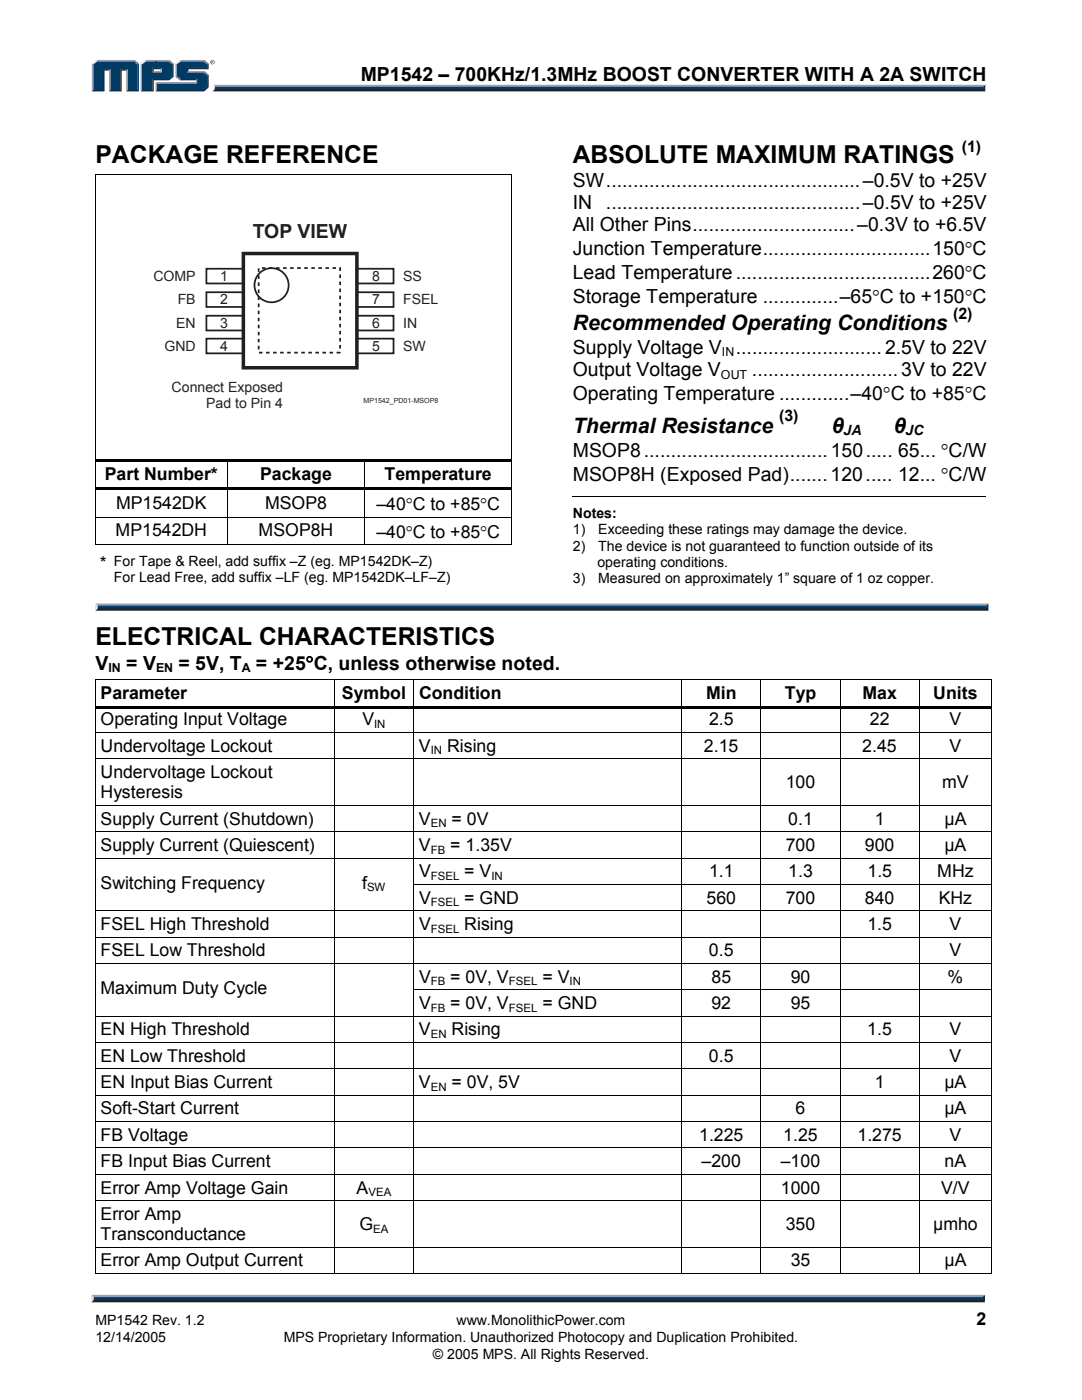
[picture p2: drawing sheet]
<svg xmlns="http://www.w3.org/2000/svg" width="216mm" height="279mm" viewBox="0 0 216 279" stroke-linecap="round" stroke-linejoin="round" font-family="sans-serif">
<path d="M42.7 16.9h153.9l-.4 .7h-153.4z" fill="#94a0b9"/>
<path d="M42.8 17.6h153.4l.4 .6h-154.3l.4-.2z" fill="#231f20"/>
<path d="M196.2 17.3l.4-.4v1.3l-.4-.4z" fill="#001339"/>
<path d="M42.9 17.3h153.3v.5h-153.4z" fill="#003b63"/>
<path d="M42.7 16.9l.2 .5a.79 .79 0 0 1-.6 .8h.1a1.24 1.24 0 0 0 .3-1.3z" fill="#dcddde"/>
<path d="M30.4 14.4l.3-.2h1.3l.3 .2z" fill="#94a0b9"/>
<g fill="#003b63">
<path d="M18.6 12.8l.8-.6h7.2l.8 .6v5.2h-2v-4.2h-1.4v4.2h-2v-4.2h-1.4v4.2h-2z"/>
<path d="M28.3 12.8l.8-.6h2.2v1.4h-.9v.8h1.9v-.8h-1.3v-1.4h2.6l.8 .6v2.3l-.8 .7h-3.2v2.2h-2.1z"/>
<path d="M31.3 16.6h8v-.8h-3.2l-.9-.7v-2.3l.9-.6h4.4l.9 .6v.8h-4.1v.8h3.2l.9 .7v2.2l-.9 .7h-9.2z"/>
</g>
<path d="M35.9 12.1h4.8" fill="none" stroke="#94a0b9" stroke-width=".27"/>
<path d="M35 12.7l.9-.7 .2 .2-.8 .6z" fill="#dcddde"/>
<path d="M35.1 12.7v2.6" fill="none" stroke="#94a0b9" stroke-width=".27"/>
<path d="M35 15.3l.3-.2 .8 .7-.2 .2z" fill="#547194"/>
<path d="M35.9 15.9h3.4" fill="none" stroke="#001339" stroke-width=".27"/>
<g fill="#94a0b9">
<path d="M31 16.4h8.1v-.4l.2-.2v.8h-8z"/>
<path d="M31 16.4l.3 .2v1.4l-.3 .2z"/>
</g>
<path d="M37.3 13.6h4.1v-.8l.2-.1v1.1h-4v.4l-.3 .2z" fill="#001339"/>
<path d="M37.3 14.3h3.4" fill="none" stroke="#94a0b9" stroke-width=".27"/>
<path d="M40.7 14.2l.9 .7-.2 .2-.9-.7z" fill="#547194"/>
<g fill="#001339">
<path d="M31 18.2l.3-.2h9.2l.9-.7v-2.2l.2-.2v2.5l-.9 .8z"/>
<path d="M30.4 15.8h3.2l.8-.7v-2.3l.2-.1v2.6l-.9 .7h-3v2.2h-2.6l.2-.2h2.1z"/>
</g>
<path d="M33.7 12l.9 .7-.2 .1-.8-.6z" fill="#547194"/>
<path d="M29 12.1h4.7" fill="none" stroke="#94a0b9" stroke-width=".27"/>
<path d="M28.1 12.7l.9-.7 .1 .2-.8 .6z" fill="#dcddde"/>
<path d="M28.2 12.7v5.5" fill="none" stroke="#94a0b9" stroke-width=".27"/>
<path d="M32 13.8l.3-.2v.8l-.3-.2z" fill="#94a0b9"/>
<g fill="#001339">
<path d="M30.4 13.6h1.9l-.3 .2h-1.3v.4l-.3 .2z"/>
<path d="M27.4 12.8l.3-.1v5.5h-2.5l.2-.2h2z"/>
</g>
<path d="M26.8 12l.9 .7-.3 .1-.8-.6z" fill="#547194"/>
<path d="M19.2 12.1h7.6" fill="none" stroke="#94a0b9" stroke-width=".27"/>
<path d="M18.3 12.7l.9-.7 .2 .2-.8 .6z" fill="#dcddde"/>
<path d="M18.5 12.7v5.5" fill="none" stroke="#94a0b9" stroke-width=".27"/>
<path d="M20.6 13.8h1.4l-.2 .3h-.9v4.1h-2.6l.3-.2h2z" fill="#001339"/>
<path d="M21.9 13.8v4.4" fill="none" stroke="#94a0b9" stroke-width=".27"/>
<path d="M24 13.8h1.4l-.2 .3h-.9v4.1h-2.5l.2-.2h2z" fill="#001339"/>
<path d="M25.3 13.8v4.4" fill="none" stroke="#94a0b9" stroke-width=".27"/>
<path d="M40.7 12l.9 .7-.2 .1-.9-.6z" fill="#547194"/>
<g fill="#231f20">
<path d="M18.7 259.2h177.4l.4 .7h-178.3z"/>
<path d="M41.9 12.4a.45 .45 0 0 1 .9 0 .45 .45 0 0 1-.9 0zM42 12.4a.37 .37 0 0 0 .7 0 .37 .37 0 0 0-.7 0zM42.2 12.2h.3l.1 .5-.3-.3-.1 .3zM42.3 12.2v.2h.1z"/>
</g>
<path d="M18.3 258.4h178.2l-.4 .8h-177.4z" fill="#94a0b9"/>
<path d="M196.5 258.4v1.5l-.4-.4v-.6z" fill="#001339"/>
<path d="M18.7 258.9h177.4v.6h-177.4z" fill="#003b63"/>
<path d="M18.2 258.4l.5 .5v.5l-.5 .5z" fill="#dcddde"/>
<g fill="#000">
<path d="M19 34.7h.1v.7h-.1zM102 34.7h.2v.7h-.2zM102 34.7h.2v.2h-.2zM19 91.6h.1v1h-.1zM19 97.2h.1v1.1h-.1zM19.1 91.6h26.2v.5h-26.2zM19.1 97.2h26.2v.5h-26.2zM45.3 92.1h.1v.5h-.1zM45.3 91.6h27.4v.5h-27.4zM45.3 97.7h.1v.6h-.1zM45.3 97.2h27.4v.5h-27.4zM72.7 92.1h.2v.5h-.2z"/>
<path d="M72.7 91.6h29.3v.5h-29.3zM72.7 97.7h.2v.6h-.2zM72.7 97.2h29.3v.5h-29.3zM102 91.6h.2v1h-.2zM102 97.2h.2v1.1h-.2zM19 103.1h.1v.7h-.1zM19 108.6h.1v.2h-.1zM45.3 103.1h.1v.7h-.1zM72.7 103.1h.2v.7h-.2zM102 103.1h.2v.7h-.2zM102 108.6h.2v.2h-.2z"/>
</g>
<g fill="none" stroke="#000" stroke-width=".2">
<path d="M19 34.8h83M19 35.4v56.2M102.1 35.4v56.2M19 92.6v4.6M19 98.3v4.8M45.4 92.6v4.6M45.4 98.3v4.8M72.8 92.6v4.6M72.8 98.3v4.8M102.1 92.6v4.6M102.1 98.3v4.8M114.3 99.1h82.4"/>
<path d="M19 108.7h83.2M19 103.8v4.8M19.1 103.2h26.2M45.4 103.8v4.8M45.4 103.2h27.3M72.8 103.8v4.8M72.9 103.2h29.1M102.1 103.8v4.8"/>
</g>
<path d="M19.5 121.2h177.3l.4 .7h-178.2z" fill="#231f20"/>
<path d="M19.1 120.4h178.1l-.4 .8h-177.3z" fill="#94a0b9"/>
<path d="M197.2 120.4v1.5l-.4-.5v-.5z" fill="#001339"/>
<path d="M19.5 120.9h177.3v.5h-177.3z" fill="#003b63"/>
<path d="M19 120.4l.5 .5v.5l-.5 .5z" fill="#dcddde"/>
<g fill="#000">
<path d="M19 135.6h.1v.7h-.1zM66.6 135.6h.2v.7h-.2zM82.5 135.6h.2v.7h-.2zM136 135.6h.1v.7h-.1zM151.7 135.6h.2v.7h-.2zM167.6 135.6h.1v.7h-.1zM183.4 135.6h.1v.7h-.1zM197.8 135.6h.2v.7h-.2zM197.8 135.6h.2v.1h-.2zM19 140.8h.1v.7h-.1zM19 146.1h.1v.7h-.1zM19 151.3h.1v.7h-.1z"/>
<path d="M19.1 140.8h47.5v.6h-47.5zM66.6 141.4h.2v.1h-.2zM66.6 140.8h15.9v.6h-15.9zM66.6 146.1h.2v.7h-.2zM66.6 151.3h.2v.7h-.2zM82.5 141.4h.2v.1h-.2zM82.5 140.8h53.5v.6h-53.5zM82.5 146.1h.2v.7h-.2zM82.5 151.3h.2v.7h-.2zM136 141.4h.1v.1h-.1zM136 140.8h15.7v.6h-15.7zM136 146.1h.1v.7h-.1z"/>
<path d="M136 151.3h.1v.7h-.1zM151.7 141.4h.2v.1h-.2zM151.7 140.8h15.9v.6h-15.9zM151.7 146.1h.2v.7h-.2zM151.7 151.3h.2v.7h-.2zM167.6 141.4h.1v.1h-.1zM167.6 140.8h15.8v.6h-15.8zM167.6 146.1h.1v.7h-.1zM167.6 151.3h.1v.7h-.1zM183.4 141.4h.1v.1h-.1zM183.4 140.8h14.4v.6h-14.4zM183.4 146.1h.1v.7h-.1z"/>
<path d="M183.4 151.3h.1v.7h-.1zM197.8 140.8h.2v.7h-.2zM197.8 146.1h.2v.7h-.2zM197.8 151.3h.2v.7h-.2zM19 160.7h.1v.7h-.1zM19 165.9h.1v.7h-.1zM19 171.2h.1v.7h-.1zM19 176.4h.1v.7h-.1zM66.6 160.7h.2v.7h-.2zM66.6 165.9h.2v.7h-.2zM66.6 171.2h.2v.7h-.2zM66.6 176.4h.2v.7h-.2z"/>
<path d="M82.5 160.7h.2v.7h-.2zM82.5 165.9h.2v.7h-.2zM82.5 171.2h.2v.7h-.2zM82.5 176.4h.2v.7h-.2zM136 160.7h.1v.7h-.1zM136 165.9h.1v.7h-.1zM136 171.2h.1v.7h-.1zM136 176.4h.1v.7h-.1zM151.7 160.7h.2v.7h-.2zM151.7 165.9h.2v.7h-.2zM151.7 171.2h.2v.7h-.2zM151.7 176.4h.2v.7h-.2z"/>
<path d="M167.6 160.7h.1v.7h-.1zM167.6 165.9h.1v.7h-.1zM167.6 171.2h.1v.7h-.1zM167.6 176.4h.1v.7h-.1zM183.4 160.7h.1v.7h-.1zM183.4 165.9h.1v.7h-.1zM183.4 171.2h.1v.7h-.1zM183.4 176.4h.1v.7h-.1zM197.8 160.7h.2v.7h-.2zM197.8 165.9h.2v.7h-.2zM197.8 171.2h.2v.7h-.2zM197.8 176.4h.2v.7h-.2z"/>
<path d="M19 181.7h.1v.7h-.1zM19 186.9h.1v.7h-.1zM19 192.2h.1v.7h-.1zM19 197.4h.1v.7h-.1zM66.6 181.7h.2v.7h-.2zM66.6 186.9h.2v.7h-.2zM66.6 192.2h.2v.7h-.2zM66.6 197.4h.2v.7h-.2zM82.5 181.7h.2v.7h-.2zM82.5 186.9h.2v.7h-.2zM82.5 192.2h.2v.7h-.2zM82.5 197.4h.2v.7h-.2z"/>
<path d="M136 181.7h.1v.7h-.1zM136 186.9h.1v.7h-.1zM136 192.2h.1v.7h-.1zM136 197.4h.1v.7h-.1zM151.7 181.7h.2v.7h-.2zM151.7 186.9h.2v.7h-.2zM151.7 192.2h.2v.7h-.2zM151.7 197.4h.2v.7h-.2zM167.6 181.7h.1v.7h-.1zM167.6 186.9h.1v.7h-.1zM167.6 192.2h.1v.7h-.1zM167.6 197.4h.1v.7h-.1z"/>
<path d="M183.4 181.7h.1v.7h-.1zM183.4 186.9h.1v.7h-.1zM183.4 192.2h.1v.7h-.1zM183.4 197.4h.1v.7h-.1zM197.8 181.7h.2v.7h-.2zM197.8 186.9h.2v.7h-.2zM197.8 192.2h.2v.7h-.2zM197.8 197.4h.2v.7h-.2zM19 202.7h.1v.7h-.1zM19 208h.1v.7h-.1zM19 213.2h.1v.7h-.1zM19 218.5h.1v.7h-.1z"/>
<path d="M66.6 202.7h.2v.7h-.2zM66.6 208h.2v.7h-.2zM66.6 213.2h.2v.7h-.2zM66.6 218.5h.2v.7h-.2zM82.5 202.7h.2v.7h-.2zM82.5 208h.2v.7h-.2zM82.5 213.2h.2v.7h-.2zM82.5 218.5h.2v.7h-.2zM136 202.7h.1v.7h-.1zM136 208h.1v.7h-.1zM136 213.2h.1v.7h-.1zM136 218.5h.1v.7h-.1z"/>
<path d="M151.7 202.7h.2v.7h-.2zM151.7 208h.2v.7h-.2zM151.7 213.2h.2v.7h-.2zM151.7 218.5h.2v.7h-.2zM167.6 202.7h.1v.7h-.1zM167.6 208h.1v.7h-.1zM167.6 213.2h.1v.7h-.1zM167.6 218.5h.1v.7h-.1zM183.4 202.7h.1v.7h-.1zM183.4 208h.1v.7h-.1zM183.4 213.2h.1v.7h-.1zM183.4 218.5h.1v.7h-.1z"/>
<path d="M197.8 202.7h.2v.7h-.2zM197.8 208h.2v.7h-.2zM197.8 213.2h.2v.7h-.2zM197.8 218.5h.2v.7h-.2zM19 223.7h.1v.7h-.1zM19 229h.1v.7h-.1zM19 234.3h.1v.6h-.1zM66.6 223.7h.2v.7h-.2zM66.6 229h.2v.7h-.2zM66.6 234.3h.2v.6h-.2zM82.5 223.7h.2v.7h-.2zM82.5 229h.2v.7h-.2z"/>
<path d="M82.5 234.3h.2v.6h-.2zM136 223.7h.1v.7h-.1zM136 229h.1v.7h-.1zM136 234.3h.1v.6h-.1zM151.7 223.7h.2v.7h-.2zM151.7 229h.2v.7h-.2zM151.7 234.3h.2v.6h-.2zM167.6 223.7h.1v.7h-.1zM167.6 229h.1v.7h-.1zM167.6 234.3h.1v.6h-.1zM183.4 223.7h.1v.7h-.1zM183.4 229h.1v.7h-.1z"/>
<path d="M183.4 234.3h.1v.6h-.1zM197.8 223.7h.2v.7h-.2zM197.8 229h.2v.7h-.2zM197.8 234.3h.2v.6h-.2zM19 239.5h.1v.7h-.1zM19 248.8h.1v.7h-.1zM66.6 239.5h.2v.7h-.2zM66.6 248.8h.2v.7h-.2zM82.5 239.5h.2v.7h-.2zM82.5 248.8h.2v.7h-.2zM136 239.5h.1v.7h-.1zM136 248.8h.1v.7h-.1z"/>
<path d="M151.7 239.5h.2v.7h-.2zM151.7 248.8h.2v.7h-.2zM167.6 239.5h.1v.7h-.1zM167.6 248.8h.1v.7h-.1zM183.4 239.5h.1v.7h-.1zM183.4 248.8h.1v.7h-.1zM197.8 239.5h.2v.7h-.2zM197.8 248.8h.2v.7h-.2zM197.8 254.1h.2v.1h-.2z"/>
</g>
<g fill="none" stroke="#000" stroke-width=".2">
<path d="M19 135.7h47.6M19 136.3v4.5M66.7 136.3v4.5M66.8 135.7h15.7M82.6 136.3v4.5M82.7 135.7h53.3M136 136.3v4.5M136.1 135.7h15.6M151.8 136.3v4.5M151.9 135.7h15.7M167.6 136.3v4.5M167.7 135.7h15.7"/>
<path d="M183.5 136.3v4.5M183.5 135.7h14.3M197.9 136.3v4.5M19 141.5v4.6M19 146.8v4.5M19 152v8.7M19.1 146.2h47.5M19.1 151.4h47.5M66.7 141.5v4.6M66.7 146.8v4.5M66.7 152v8.7M66.8 146.2h15.7"/>
<path d="M66.8 151.4h15.7M82.6 141.5v4.6M82.6 146.8v4.5M82.6 152v8.7M82.7 146.2h53.3M82.7 151.4h53.3M136 141.5v4.6M136 146.8v4.5M136 152v8.7M136.1 146.2h15.6M136.1 151.4h15.6M151.8 141.5v4.6"/>
<path d="M151.8 146.8v4.5M151.8 152v8.7M151.9 146.2h15.7M151.9 151.4h15.7M167.6 141.5v4.6M167.6 146.8v4.5M167.6 152v8.7M167.7 146.2h15.7M167.7 151.4h15.7M183.5 141.5v4.6M183.5 146.8v4.5M183.5 152v8.7"/>
<path d="M183.5 146.2h14.3M183.5 151.4h14.3M197.9 141.5v4.6M197.9 146.8v4.5M197.9 152v8.7M19 161.4v4.5M19 166.6v4.6M19 171.9v4.5M19 177.1v4.6M19.1 160.7h47.5M19.1 166h47.5M19.1 171.3h47.5"/>
<path d="M66.7 161.4v4.5M66.7 166.6v4.6M66.7 171.9v4.5M66.7 177.1v4.6M66.8 160.7h15.7M66.8 166h15.7M66.8 171.3h15.7M82.6 161.4v4.5M82.6 166.6v4.6M82.6 171.9v4.5M82.6 177.1v4.6M82.7 160.7h53.3"/>
<path d="M82.7 166h53.3M82.7 171.3h53.3M82.7 176.5h53.3M136 161.4v4.5M136 166.6v4.6M136 171.9v4.5M136 177.1v4.6M136.1 160.7h15.6M136.1 166h15.6M136.1 171.3h15.6M136.1 176.5h15.6M151.8 161.4v4.5"/>
<path d="M151.8 166.6v4.6M151.8 171.9v4.5M151.8 177.1v4.6M151.9 160.7h15.7M151.9 166h15.7M151.9 171.3h15.7M151.9 176.5h15.7M167.6 161.4v4.5M167.6 166.6v4.6M167.6 171.9v4.5M167.6 177.1v4.6M167.7 160.7h15.7"/>
<path d="M167.7 166h15.7M167.7 171.3h15.7M167.7 176.5h15.7M183.5 161.4v4.5M183.5 166.6v4.6M183.5 171.9v4.5M183.5 177.1v4.6M183.5 160.7h14.3M183.5 166h14.3M183.5 171.3h14.3M183.5 176.5h14.3M197.9 161.4v4.5"/>
<path d="M197.9 166.6v4.6M197.9 171.9v4.5M197.9 177.1v4.6M19 182.4v4.5M19 187.6v4.6M19 192.9v4.5M19 198.1v4.6M19.1 181.8h47.5M19.1 187h47.5M19.1 192.3h47.5M66.7 182.4v4.5M66.7 187.6v4.6"/>
<path d="M66.7 192.9v4.5M66.7 198.1v4.6M66.8 181.8h15.7M66.8 187h15.7M66.8 192.3h15.7M82.6 182.4v4.5M82.6 187.6v4.6M82.6 192.9v4.5M82.6 198.1v4.6M82.7 181.8h53.3M82.7 187h53.3M82.7 192.3h53.3"/>
<path d="M82.7 197.5h53.3M136 182.4v4.5M136 187.6v4.6M136 192.9v4.5M136 198.1v4.6M136.1 181.8h15.6M136.1 187h15.6M136.1 192.3h15.6M136.1 197.5h15.6M151.8 182.4v4.5M151.8 187.6v4.6M151.8 192.9v4.5"/>
<path d="M151.8 198.1v4.6M151.9 181.8h15.7M151.9 187h15.7M151.9 192.3h15.7M151.9 197.5h15.7M167.6 182.4v4.5M167.6 187.6v4.6M167.6 192.9v4.5M167.6 198.1v4.6M167.7 181.8h15.7M167.7 187h15.7M167.7 192.3h15.7"/>
<path d="M167.7 197.5h15.7M183.5 182.4v4.5M183.5 187.6v4.6M183.5 192.9v4.5M183.5 198.1v4.6M183.5 181.8h14.3M183.5 187h14.3M183.5 192.3h14.3M183.5 197.5h14.3M197.9 182.4v4.5M197.9 187.6v4.6M197.9 192.9v4.5"/>
<path d="M197.9 198.1v4.6M19 203.4v4.6M19 208.7v4.5M19 213.9v4.6M19 219.2v4.5M19.1 202.8h47.5M19.1 208h47.5M19.1 213.3h47.5M19.1 218.6h47.5M66.7 203.4v4.6M66.7 208.7v4.5M66.7 213.9v4.6"/>
<path d="M66.7 219.2v4.5M66.8 202.8h15.7M66.8 208h15.7M66.8 213.3h15.7M66.8 218.6h15.7M82.6 203.4v4.6M82.6 208.7v4.5M82.6 213.9v4.6M82.6 219.2v4.5M82.7 202.8h53.3M82.7 208h53.3M82.7 213.3h53.3"/>
<path d="M82.7 218.6h53.3M136 203.4v4.6M136 208.7v4.5M136 213.9v4.6M136 219.2v4.5M136.1 202.8h15.6M136.1 208h15.6M136.1 213.3h15.6M136.1 218.6h15.6M151.8 203.4v4.6M151.8 208.7v4.5M151.8 213.9v4.6"/>
<path d="M151.8 219.2v4.5M151.9 202.8h15.7M151.9 208h15.7M151.9 213.3h15.7M151.9 218.6h15.7M167.6 203.4v4.6M167.6 208.7v4.5M167.6 213.9v4.6M167.6 219.2v4.5M167.7 202.8h15.7M167.7 208h15.7M167.7 213.3h15.7"/>
<path d="M167.7 218.6h15.7M183.5 203.4v4.6M183.5 208.7v4.5M183.5 213.9v4.6M183.5 219.2v4.5M183.5 202.8h14.3M183.5 208h14.3M183.5 213.3h14.3M183.5 218.6h14.3M197.9 203.4v4.6M197.9 208.7v4.5M197.9 213.9v4.6"/>
<path d="M197.9 219.2v4.5M19 224.4v4.6M19 229.7v4.6M19 234.9v4.6M19.1 223.8h47.5M19.1 229.1h47.5M19.1 234.3h47.5M19.1 239.6h47.5M66.7 224.4v4.6M66.7 229.7v4.6M66.7 234.9v4.6M66.8 223.8h15.7"/>
<path d="M66.8 229.1h15.7M66.8 234.3h15.7M66.8 239.6h15.7M82.6 224.4v4.6M82.6 229.7v4.6M82.6 234.9v4.6M82.7 223.8h53.3M82.7 229.1h53.3M82.7 234.3h53.3M82.7 239.6h53.3M136 224.4v4.6M136 229.7v4.6"/>
<path d="M136 234.9v4.6M136.1 223.8h15.6M136.1 229.1h15.6M136.1 234.3h15.6M136.1 239.6h15.6M151.8 224.4v4.6M151.8 229.7v4.6M151.8 234.9v4.6M151.9 223.8h15.7M151.9 229.1h15.7M151.9 234.3h15.7M151.9 239.6h15.7"/>
<path d="M167.6 224.4v4.6M167.6 229.7v4.6M167.6 234.9v4.6M167.7 223.8h15.7M167.7 229.1h15.7M167.7 234.3h15.7M167.7 239.6h15.7M183.5 224.4v4.6M183.5 229.7v4.6M183.5 234.9v4.6M183.5 223.8h14.3M183.5 229.1h14.3"/>
<path d="M183.5 234.3h14.3M183.5 239.6h14.3M197.9 224.4v4.6M197.9 229.7v4.6M197.9 234.9v4.6M19 254.1h47.6M19 240.2v8.6M19 249.5v4.7M19.1 248.9h47.5M66.7 240.2v8.6M66.7 249.5v4.7M66.8 248.9h15.7"/>
<path d="M66.8 254.1h15.7M82.6 240.2v8.6M82.6 249.5v4.7M82.7 248.9h53.3M82.7 254.1h53.3M136 240.2v8.6M136 249.5v4.7M136.1 248.9h15.6M136.1 254.1h15.6M151.8 240.2v8.6M151.8 249.5v4.7M151.9 248.9h15.7"/>
<path d="M151.9 254.1h15.7M167.6 240.2v8.6M167.6 249.5v4.7M167.7 248.9h15.7M167.7 254.1h15.7M183.5 240.2v8.6M183.5 249.5v4.7M183.5 248.9h14.3M183.5 254.1h14.3M197.9 240.2v8.6M197.9 249.5v4.7"/>
</g>
<path d="M51.6 53.5h16.3v16.9h-16.3z" fill="none" stroke="#231f20" stroke-width=".35" stroke-dasharray=".7 .7" stroke-linecap="butt"/>
<path d="M48.6 50.6h22.6v22.8h-22.6z" fill="none" stroke="#231f20" stroke-width=".7" stroke-linecap="butt"/>
<g fill="none" stroke="#231f20" stroke-width=".35">
<path d="M41.2 53.6h7.3v3h-7.3zM41.2 58.3h7.3v3h-7.3zM71.2 53.6h7.3v3h-7.3zM71.2 58.3h7.3v3h-7.3zM41.2 63h7.3v2.9h-7.3zM41.2 67.6h7.3v2.9h-7.3zM71.2 63h7.3v2.9h-7.3zM71.2 67.6h7.3v2.9h-7.3z"/>
<circle cx="54.2" cy="56.9" r="3.4"/>
</g>
<g font-size="4.9">
<text x="19" y="32.6">PACKAGE REFERENCE</text>
<text x="114.3" y="32.6">ABSOLUTE MAXIMUM RATINGS</text>
<text x="19" y="128.7">ELECTRICAL CHARACTERISTICS</text>
</g>
<g font-size="4.2">
<text x="114.3" y="65.9">Recommended Operating Conditions</text>
<text x="114.3" y="86.3">Thermal Resistance</text>
<text x="166" y="86.3">θ</text>
<text x="178.4" y="86.3">θ</text>
</g>
<g font-size="3.9">
<text x="72" y="16.3">MP1542 – 700KHz/1.3MHz BOOST CONVERTER WITH A 2A SWITCH</text>
<text x="114.3" y="37.2">SW ...............................................–0.5V to +25V</text>
<text x="114.3" y="41.7">IN</text>
<text x="120.9" y="41.7">...............................................–0.5V to +25V</text>
<text x="114.3" y="46.2">All Other Pins..............................–0.3V to +6.5V</text>
<text x="114.3" y="50.9">Junction Temperature...............................150°C</text>
<text x="114.3" y="55.7">Lead Temperature....................................260°C</text>
<text x="114.3" y="60.4">Storage Temperature ..............–65°C to +150°C</text>
<text x="114.3" y="70.6">Supply Voltage V</text>
<text x="146.8" y="70.6">...........................2.5V to 22V</text>
<text x="114.3" y="75">Output Voltage V</text>
<text x="150.1" y="75">...........................3V to 22V</text>
<text x="114.3" y="79.8">Operating Temperature .............–40°C to +85°C</text>
<text x="114.3" y="91.3">MSOP8..................................150..... 65... °C/W</text>
<text x="114.3" y="96">MSOP8H (Exposed Pad).......120..... 12... °C/W</text>
<text x="19" y="133.6">V</text>
<text x="25.2" y="133.6">= V</text>
<text x="35.6" y="133.6">= 5V, T</text>
<text x="51.1" y="133.6">= +25°C, unless otherwise noted.</text>
</g>
<text font-size="3.9" fill="#231f20" x="50.4" y="47.4">TOP VIEW</text>
<g font-size="3.5">
<text x="20.9" y="95.9">Part Number*</text>
<text x="51.9" y="95.9">Package</text>
<text x="76.7" y="95.9">Temperature</text>
<text x="23.2" y="101.5">MP1542DK</text>
<text x="52.9" y="101.5">MSOP8</text>
<text x="75.1" y="101.8">–40°C to +85°C</text>
<text x="23.1" y="107">MP1542DH</text>
<text x="51.6" y="107">MSOP8H</text>
<text x="75.1" y="107.3">–40°C to +85°C</text>
<text x="19.9" y="113.6">*</text>
<text x="20.1" y="139.5">Parameter</text>
<text x="68.2" y="139.5">Symbol</text>
<text x="83.6" y="139.5">Condition</text>
<text x="140.9" y="139.5">Min</text>
<text x="156.6" y="139.5">Typ</text>
<text x="172.1" y="139.5">Max</text>
<text x="186.2" y="139.5">Units</text>
<text x="20.1" y="144.8">Operating Input Voltage</text>
<text x="72.3" y="144.8">V</text>
<text x="141.5" y="144.8">2.5</text>
<text x="173.6" y="144.8">22</text>
<text x="189.5" y="144.8">V</text>
<text x="20.1" y="150">Undervoltage Lockout</text>
<text x="20.1" y="155.3">Undervoltage Lockout</text>
<text x="83.6" y="150">V</text>
<text x="89.2" y="150">Rising</text>
<text x="140.5" y="150">2.15</text>
<text x="172.1" y="150">2.45</text>
<text x="189.5" y="150">V</text>
<text x="20.1" y="159.3">Hysteresis</text>
<text x="156.8" y="157.3">100</text>
<text x="188" y="157.3">mV</text>
<text x="20.1" y="164.6">Supply Current (Shutdown)</text>
<text x="83.6" y="164.6">V</text>
<text x="90.1" y="164.6">= 0V</text>
<text x="157.3" y="164.6">0.1</text>
<text x="174.5" y="164.6">1</text>
<text x="188.5" y="164.6">µA</text>
<text x="20.1" y="169.8">Supply Current (Quiescent)</text>
<text x="83.6" y="169.8">V</text>
<text x="89.9" y="169.8">= 1.35V</text>
<text x="156.8" y="169.8">700</text>
<text x="172.6" y="169.8">900</text>
<text x="188.5" y="169.8">µA</text>
<text x="20.1" y="177.4">Switching Frequency</text>
<text x="72.3" y="177.4">f</text>
<text x="83.6" y="175.1">V</text>
<text x="92.6" y="175.1">= V</text>
<text x="141.5" y="175.1">1.1</text>
<text x="157.3" y="175.1">1.3</text>
<text x="173.1" y="175.1">1.5</text>
<text x="187" y="175.1">MHz</text>
<text x="20.1" y="185.6">FSEL High Threshold</text>
<text x="83.6" y="180.4">V</text>
<text x="83.6" y="185.6">V</text>
<text x="92.6" y="180.4">= GND</text>
<text x="92.6" y="185.6">Rising</text>
<text x="141" y="180.4">560</text>
<text x="156.8" y="180.4">700</text>
<text x="172.6" y="180.4">840</text>
<text x="173.1" y="185.6">1.5</text>
<text x="187.3" y="180.4">KHz</text>
<text x="189.5" y="185.6">V</text>
<text x="20.1" y="190.9">FSEL Low Threshold</text>
<text x="141.5" y="190.9">0.5</text>
<text x="189.5" y="190.9">V</text>
<text x="83.6" y="196.1">V</text>
<text x="89.9" y="196.1">= 0V, V</text>
<text x="108.2" y="196.1">= V</text>
<text x="142" y="196.1">85</text>
<text x="157.8" y="196.1">90</text>
<text x="189.1" y="196.1">%</text>
<text x="20.1" y="198.4">Maximum Duty Cycle</text>
<text x="83.6" y="201.4">V</text>
<text x="89.9" y="201.4">= 0V, V</text>
<text x="108.2" y="201.4">= GND</text>
<text x="142" y="201.4">92</text>
<text x="157.8" y="201.4">95</text>
<text x="20.1" y="206.7">EN High Threshold</text>
<text x="83.6" y="206.7">V</text>
<text x="90.1" y="206.7">Rising</text>
<text x="173.1" y="206.7">1.5</text>
<text x="189.5" y="206.7">V</text>
<text x="20.1" y="211.9">EN Low Threshold</text>
<text x="141.4" y="211.9">0.5</text>
<text x="189.5" y="211.9">V</text>
<text x="20.1" y="217.1">EN Input Bias Current</text>
<text x="83.6" y="217.1">V</text>
<text x="90.1" y="217.1">= 0V, 5V</text>
<text x="174.5" y="217.1">1</text>
<text x="188.4" y="217.1">µA</text>
<text x="20.1" y="222.4">Soft-Start Current</text>
<text x="20.1" y="227.7">FB Voltage</text>
<text x="139.5" y="227.7">1.225</text>
<text x="156.3" y="227.7">1.25</text>
<text x="158.8" y="222.4">6</text>
<text x="171.1" y="227.7">1.275</text>
<text x="188.5" y="222.4">µA</text>
<text x="189.5" y="227.7">V</text>
<text x="20.1" y="232.9">FB Input Bias Current</text>
<text x="140" y="232.9">–200</text>
<text x="155.8" y="232.9">–100</text>
<text x="188.5" y="232.9">nA</text>
<text x="20.1" y="238.2">Error Amp Voltage Gain</text>
<text x="71.2" y="238.2">A</text>
<text x="155.8" y="238.2">1000</text>
<text x="187.8" y="238.2">V/V</text>
<text x="20.1" y="243.4">Error Amp</text>
<text x="71.7" y="245.4">G</text>
<text x="156.8" y="245.4">350</text>
<text x="186.2" y="245.4">µmho</text>
<text x="20.1" y="247.5">Transconductance</text>
<text x="20.1" y="252.8">Error Amp Output Current</text>
<text x="157.8" y="252.8">35</text>
<text x="188.5" y="252.8">µA</text>
<text x="194.9" y="264.5">2</text>
</g>
<g font-size="3.2">
<text x="191.9" y="30.3">(1)</text>
<text x="190.2" y="63.6">(2)</text>
<text x="155.5" y="84.1">(3)</text>
</g>
<g font-size="2.8" fill="#231f20">
<text x="30.6" y="56.1">COMP</text>
<text x="43.9" y="56.1">1</text>
<text x="74.2" y="56.1">8</text>
<text x="80.4" y="56.1">SS</text>
<text x="35.1" y="65.4">EN</text>
<text x="35.5" y="60.8">FB</text>
<text x="43.9" y="60.8">2</text>
<text x="43.9" y="65.4">3</text>
<text x="74.2" y="60.8">7</text>
<text x="74.2" y="65.4">6</text>
<text x="80.4" y="60.8">FSEL</text>
<text x="80.4" y="65.4">IN</text>
<text x="32.8" y="70.1">GND</text>
<text x="43.9" y="70.1">4</text>
<text x="74.2" y="70.1">5</text>
<text x="80.4" y="70.1">SW</text>
<text x="34.2" y="78.2">Connect Exposed</text>
<text x="41.1" y="81.3">Pad to Pin 4</text>
</g>
<g font-size="2.8">
<text x="168.3" y="86.9">JA</text>
<text x="180.7" y="86.9">JC</text>
<text x="114.3" y="103.4">Notes:</text>
<text x="114.3" y="106.7">1)</text>
<text x="119.4" y="106.7">Exceeding these ratings may damage the device.</text>
<text x="22.7" y="113">For Tape &amp; Reel, add suffix –Z (eg. MP1542DK–Z)</text>
<text x="114.3" y="109.9">2)</text>
<text x="119.2" y="113.1">operating conditions.</text>
<text x="119.4" y="109.9">The device is not guaranteed to function outside of its</text>
<text x="22.7" y="116.2">For Lead Free, add suffix –LF (eg. MP1542DK–LF–Z)</text>
<text x="114.3" y="116.4">3)</text>
<text x="119.4" y="116.4">Measured on approximately 1” square of 1 oz copper.</text>
<text x="19" y="267.9">12/14/2005</text>
<text x="19" y="264.5">MP1542 Rev. 1.2</text>
<text x="56.6" y="267.9">MPS Proprietary Information. Unauthorized Photocopy and Duplication Prohibited.</text>
<text x="91.1" y="264.5">www.MonolithicPower.com</text>
<text x="86.4" y="271.2">© 2005 MPS. All Rights Reserved.</text>
</g>
<g font-size="2.5">
<text x="144.1" y="71.1">IN</text>
<text x="143.8" y="75.5">OUT</text>
<text x="21.6" y="134.2">IN</text>
<text x="31.1" y="134.2">EN</text>
<text x="48.3" y="134.2">A</text>
</g>
<g font-size="2.3">
<text x="74.7" y="145.3">IN</text>
<text x="86" y="150.6">IN</text>
<text x="86" y="165.1">EN</text>
<text x="86" y="170.4">FB</text>
<text x="73.2" y="177.9">SW</text>
<text x="86" y="175.6">FSEL</text>
<text x="98.1" y="175.6">IN</text>
<text x="86" y="180.9">FSEL</text>
<text x="86" y="186.1">FSEL</text>
<text x="86" y="196.7">FB</text>
<text x="101.5" y="196.7">FSEL</text>
<text x="113.7" y="196.7">IN</text>
<text x="86" y="201.9">FB</text>
<text x="101.5" y="201.9">FSEL</text>
<text x="86" y="207.2">EN</text>
<text x="86" y="217.7">EN</text>
<text x="73.5" y="238.7">VEA</text>
<text x="74.5" y="246">EA</text>
</g>
<text font-size="1.4" fill="#231f20" x="72.5" y="80.4">MP1542_PD01-MSOP8</text>
</svg>
